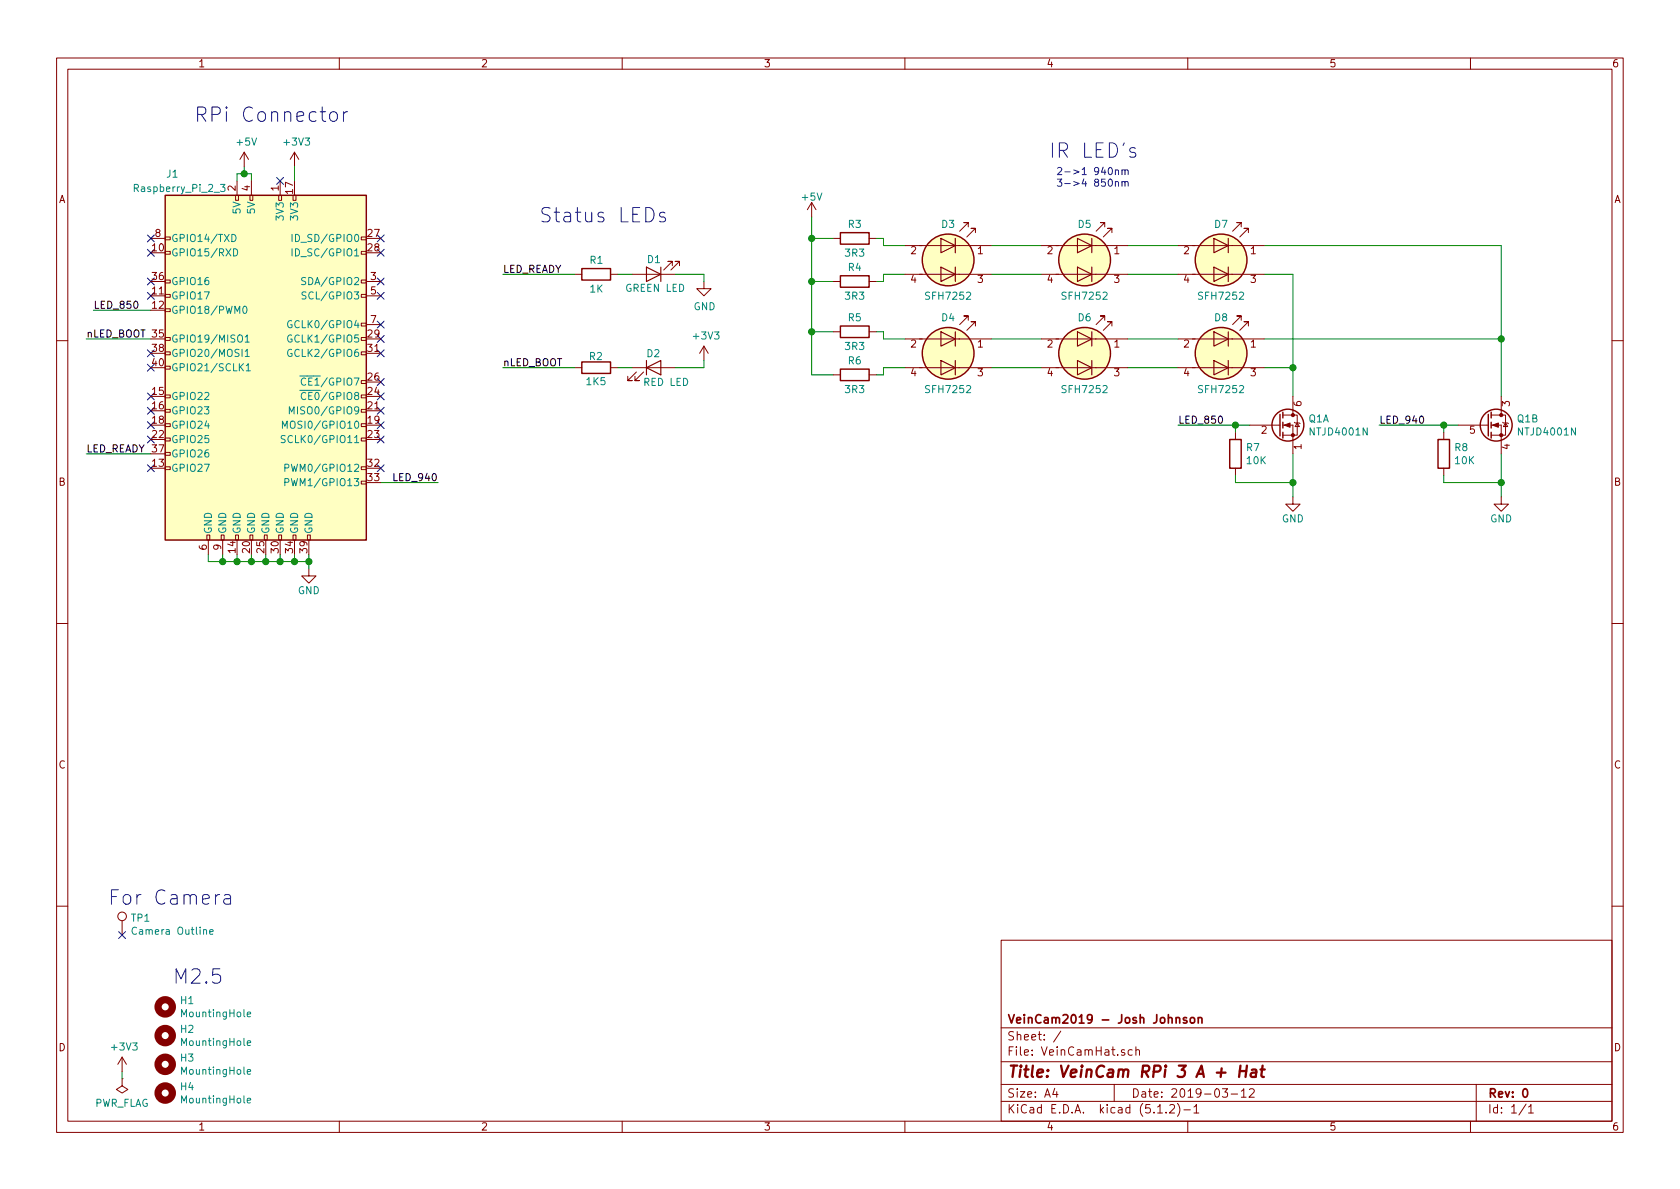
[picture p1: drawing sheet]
<svg xmlns="http://www.w3.org/2000/svg" width="297mm" height="210mm" viewBox="0 0 297 210" stroke-linecap="round" stroke-linejoin="round" font-family="sans-serif">
<g fill="none" stroke="#840000" stroke-width=".18">
<path d="M10 10.3h277v189.9h-277zM12 12.2h273v186.1h-273zM60 10.3v1.9M110 10.3v1.9M160 10.3v1.9M210 10.3v1.9M260 10.3v1.9M41.7 34.5h.5v.9h-.5zM41.9 32v2.5M43.2 26.9l-.8 1.3M43.2 26.9v2.6M43.2 26.9l.7 1.3"/>
<path d="M44.2 34.5h.5v.9h-.5zM44.4 32v2.5M49.3 34.5h.5v.9h-.5zM49.5 32v2.5M51.8 34.5h.5v.9h-.5zM52.1 26.9l-.8 1.3M52.1 26.9v2.6M52.1 26.9l.7 1.3M143.5 35.8l-.8 1.3M143.5 35.8v2.5M143.5 35.8l.8 1.3M26.7 42.2h2.5"/>
<path d="M29.2 59.7h.9v.5h-.9zM29.2 54.6h.9v.5h-.9zM29.2 52.1h.9v.5h-.9zM29.2 49.5h.9v.5h-.9zM29.2 44.4h.9v.6h-.9zM29.2 41.9h.9v.5h-.9zM63.9 59.7h.9v.5h-.9zM63.9 57.1h.9v.6h-.9zM63.9 52.1h.9v.5h-.9zM63.9 49.5h.9v.5h-.9zM63.9 44.4h.9v.6h-.9zM63.9 41.9h.9v.5h-.9z"/>
<path d="M64.8 49.8h2.5M64.8 52.3h2.5M64.8 57.4h2.5M101.6 48.5h1.3M107.9 48.5h1.3M111.8 48.5h7.6M118.9 47v-.8h-.8h.8l-1.6 1.5M120.1 47v-.8h-.7h.7l-1.5 1.5M124.5 49.8v1.2h1.2l-1.2 1.3-1.3-1.3h1.3M147.3 42.2h1.3M147.3 49.8h1.3M147.3 58.7h1.3"/>
<path d="M153.7 42.2h1.2M153.7 49.8h1.2M153.7 58.7h1.2M160 48.5h15.3M160 43.4h15.3M160 59.9h15.3M171.2 40.1v-.7h-.8h.8l-1.5 1.5M171.2 56.6v-.7h-.8h.8l-1.5 1.5M172.5 41.1v-.7h-.8h.8l-1.6 1.5M172.5 57.7v-.8h-.8h.8l-1.6 1.5M184.1 48.5h15.3M184.1 43.4h15.3"/>
<path d="M184.1 59.9h15.3M195.3 56.6v-.7h-.7h.7l-1.5 1.5M195.3 40.1v-.7h-.7h.7l-1.5 1.5M196.6 57.7v-.8h-.8h.8l-1.5 1.5M196.6 41.1v-.7h-.8h.8l-1.5 1.5M208.3 48.5h15.2M208.3 43.4h15.2M208.3 59.9h15.2M219.5 56.6v-.7h-.8h.8l-1.6 1.5M219.5 40.1v-.7h-.8h.8l-1.6 1.5M220.7 57.7v-.8h-.7h.7l-1.5 1.5M220.7 41.1v-.7h-.7h.7l-1.5 1.5"/>
<path d="M10 60.2h2M29.2 77.5h.9v.5h-.9zM29.2 74.9h.9v.5h-.9zM29.2 72.4h.9v.5h-.9zM29.2 69.8h.9v.6h-.9zM29.2 64.8h.9v.5h-.9zM29.2 62.2h.9v.5h-.9zM63.9 77.5h.9v.5h-.9zM63.9 74.9h.9v.5h-.9zM63.9 72.4h.9v.5h-.9zM63.9 69.8h.9v.6h-.9zM63.9 67.3h.9v.5h-.9z"/>
<path d="M63.9 62.2h.9v.5h-.9zM101.6 65h1.3M107.9 65h1.3M111.8 65h7.6M112.5 65.8l-1.5 1.5h.8h-.8v-.8M113.8 65.8l-1.5 1.5h.7h-.7v-.8M124.5 61.2l-.8 1.3M124.5 61.2v2.5M124.5 61.2l.7 1.3M147.3 66.3h1.3M153.7 66.3h1.2M160 65h15.3"/>
<path d="M184.1 65h15.3M208.3 65h15.2M218.4 76.4v1.3M221 75.2h5.1M226.1 75.2h.2M226.8 75.2h1.8v5.1M226.8 73.4h1.8M228.6 73.4h.8v3.6h-2.6M228.6 70.1v3.3M228.9 74.7l.1 .1h.7l.2 .1M229.4 74.8l.3 .6h-.7zM255.3 76.4v1.3"/>
<path d="M257.8 75.2h5.1M262.9 75.2h.2M263.7 75.2h1.7v5.1M263.7 73.4h1.7M265.4 73.4h.8v3.6h-2.5M265.4 70.1v3.3M265.7 74.7l.1 .1h.8l.1 .1M266.2 74.8l.4 .6h-.8zM285 60.2h2M29.2 82.5h.9v.6h-.9zM29.2 80h.9v.5h-.9zM36.6 94.6h.5v.9h-.5z"/>
<path d="M36.8 95.5v2.5M39.1 94.6h.5v.9h-.5zM39.4 95.5v2.5M41.7 94.6h.5v.9h-.5zM44.2 94.6h.5v.9h-.5zM46.7 94.6h.5v.9h-.5zM49.3 94.6h.5v.9h-.5zM51.8 94.6h.5v.9h-.5zM54.4 94.6h.5v.9h-.5zM63.9 85.1h.9v.5h-.9zM63.9 82.5h.9v.6h-.9zM218.4 82.8v1.3"/>
<path d="M228.6 87.9v1.2h1.3l-1.3 1.3-1.3-1.3h1.3M255.3 82.8v1.3M265.4 87.9v1.2h1.3l-1.3 1.3-1.2-1.3h1.2M10 110.3h2M54.6 100.6v1.2h1.3l-1.3 1.3-1.3-1.3h1.3M285 110.3h2M10 160.2h2M21.6 162.8v2.5M177 166.3h108v32h-108zM285 160.2h2M21.6 190.7v1.3l1 .7-1 .6-1-.6 1-.7M21.6 190.7h.1"/>
<path d="M21.6 186.9l-.8 1.3M21.6 186.9v2.6M21.6 186.9l.8 1.3M60 198.3v1.9M110 198.3v1.9M160 198.3v1.9M177 194.8h108M177 191.8h108M177 187.8h108M177 181.8h108M186.5 192.5l-.4 1h1M186.8 193v1"/>
<path d="M187.6 182.3l-1.3 2M197 191.8v3M198.8 185.7l-.3-.1-.2 .2v.2l.5 .2v.3h-.5M200.2 185.7l-.4-.1-.3 .3v.6l.3 .1 .4-.1M200.8 185.7l.2-.1 .4 .1 .1 .9M200.8 185.1v1.5M204.7 196.8h.8M206.2 196.7v.1M206.8 195.5l.2-.2h.4l.2 .2 .1 .3-.1 .2-.8 .8h.9M208.2 195.1a1.71 1.71 0 0 1 0 2.3M209.3 196.3h1.2M210 198.3v1.9"/>
<path d="M211.1 195.8l.4-.5v1.5M211.1 196.8h.9M216.1 192.5h.9l-.4 .6 .4 .1v.7l-.2 .1-.7-.1M217.7 193.5h1.1M219.5 193l.4-.5v1.5M219.5 194h.8M220.9 192.7l.2-.2h.4l.2 .2 .1 .3-1 1h1M260 198.3v1.9M261 191.8v6.5M269.8 195.2l-1.2 2M270.3 195.8l.4-.5v1.5M270.3 196.8h.8"/>
<circle cx="21.6" cy="162" r=".76"/>
</g>
<path d="M211.9 179.9v1M207.9 180.1l.3-.2 .3 .1 .1 .9M209.8 180a.37 .37 0 0 0-.6 .1l.1 .3 .5 .1 .1 .1-.2 .3-.5-.1M210.5 180.1l.2-.2 .5 .2v.7l-.3 .1-.4-.1zM211.9 180.1v-.1a.37 .37 0 0 1 .6 .1v.8M269.4 192.7l.2-.2a.8 .8 0 0 1 .5 .8 .8 .8 0 0 1-.5 .7l-.2-.1-.2-.4z" fill="none" stroke="#840000" stroke-width=".3"/>
<path d="M219.2 189.4h1.1M219.3 188.4l-.2 2M220.5 188.4l-.3 2M221.3 189.2h.8l-.1 1.2M222.1 189.6l-.6 .1a.4 .4 0 0 0-.4 .3 .4 .4 0 0 0 .3 .4l.6-.1M222.9 189.1h.7M223.2 188.4l-.2 1.8 .1 .1 .4 .1" fill="none" stroke="#840000" stroke-width=".41"/>
<g fill="none" stroke="#0000c2" stroke-width=".18">
<path d="M60.7 19.8v1.7M61.4 19.8a.64 .64 0 0 0-.7 .4M58.4 20a.69 .69 0 0 1 .7-.3 .69 .69 0 0 1 .5 .5v.8a.7 .7 0 0 1-.6 .5 .7 .7 0 0 1-.7-.5v-.8zM117.6 37.7l-.6-.2-.3 .2-.1 .2 .1 .4 .9 .2 .1 .3-.1 .3-.3 .1-.7-.1M197.2 30.2l.2-.2 .3 .1 .1 .8M197.2 32.2l.2-.1 .3 .1 .1 .7M197.2 30v.9M197.2 32.1v.8M198.4 30.2l.2-.2 .3 .1v.8M198.4 32.2l.2-.1 .3 .1v.7M198.4 30v.9M198.4 32.1v.8"/>
<path d="M198.9 30.2l.2-.2 .3 .1 .1 .8M198.9 32.3l.2-.2 .3 .1 .1 .7M200.7 26.2a.62 .62 0 0 0-1 .3l.2 .3 .8 .3 .1 .2-.1 .4-.2 .1-.8-.1M39.7 158.3l.2-.1 .7 .1 .2 .2v1.4M40.8 158.8l-.9 .1a.49 .49 0 0 0-.4 .5 .49 .49 0 0 0 .4 .5l.9-.1"/>
</g>
<g fill="none" stroke="#840000" stroke-width="1.3">
<circle cx="29.2" cy="178" r="1.27"/>
<circle cx="29.2" cy="188.2" r="1.27"/>
<circle cx="29.2" cy="193.3" r="1.27"/>
<circle cx="29.2" cy="183.1" r="1.27"/>
</g>
<g fill="none" stroke="#008484" stroke-width=".18">
<path d="M39 32.6h.8l-.4 .5 .3 .1v.6l-.2 .1-.5-.1M41 41.4a.64 .64 0 0 1 .7 .7 .64 .64 0 0 1-.7 .6zM41.3 44a.64 .64 0 0 1 .7 .6 .64 .64 0 0 1-.7 .7zM43.1 54.2l.1-.1a.67 .67 0 0 1 .5 .7 .67 .67 0 0 1-.5 .6 .83 .83 0 0 1-.1-1.2zM43.4 59.6l.3-.4v1.3M51.6 59.3a.59 .59 0 0 0-.8 .6 .59 .59 0 0 0 .8 .5v-.4h-.2M51.6 56.8a.59 .59 0 0 0-.8 .5 .59 .59 0 0 0 .8 .6v-.5h-.2M51.6 41.4v1.3M51.6 44v1.3M54.1 49.1h-.5l-.3 .2 .1 .3 .6 .3v.3l-.2 .1h-.5M54.1 51.7l-.5-.1-.2 .1v.4l.6 .2 .1 .3-.2 .3-.5-.1M42.5 64.9l.6 .7"/>
<path d="M43.1 64.3l-.8 .7M43.4 62.1l.3-.3v1.2M43.4 60.5h.7M43.4 63h.7M43.5 64.7l.4-.4v1.3M43.5 65.6h.8M49.9 75.7v-1.2l.5 .9 .4-.9v1.2M50.4 77.1l-.5-.1-.1 .1v.5l.6 .2v.2l-.2 .3-.5-.1M51.2 73.2v-1.3l.4 .9 .4-.9v1.3M51.6 61.8a.59 .59 0 0 0-.8 .6 .59 .59 0 0 0 .8 .6v-.5h-.2M53 69h1.3M53 66.5h1.3"/>
<path d="M54.1 69.5a.6 .6 0 0 0-.9 .4 .6 .6 0 0 0 .6 .8l.3-.2M54.1 67a.6 .6 0 0 0-.9 .4 .6 .6 0 0 0 .6 .7l.3-.1M50.4 82.7h.6v-.5l-.1-.1h-.5v1.3M50.4 85.3l.6-.1v-.4l-.1-.2h-.5v1.3M24.1 164.1a.6 .6 0 0 0-.8 .4 .6 .6 0 0 0 .6 .7l.2-.1M37.1 164.8l.6-.1-.1-.3h-.3l-.2 .2v.6h.5M43.7 179.4l.6-.1v-.3h-.4l-.2 .1 .1 .7h.5M43.7 184.4l.6-.1v-.2l-.4-.1-.2 .2 .1 .6h.5M43.7 189.5l.6-.1v-.2l-.4-.1-.2 .2 .1 .6h.5M43.7 194.6l.6-.1v-.2l-.4-.1-.2 .2 .1 .6h.5"/>
</g>
<g fill="none" stroke="#008400" stroke-width=".18">
<path d="M41.9 32v-1.3h2.5v1.3M43.2 29.5v1.2M52.1 29.5v2.5M143.5 38.3v28h3.8M15.2 59.9h11.5M16.5 54.9h10.2M88.9 48.5h12.7M109.2 48.5h2.6M119.4 48.5h5.1v1.3M143.5 58.7h3.8M143.5 49.8h3.8M143.5 42.2h3.8"/>
<path d="M154.9 42.2h1.3v1.2h3.8M154.9 58.7h1.3v1.2h3.8M160 48.5h-3.8v1.3h-1.3M175.3 43.4h8.8M175.3 48.5h8.8M175.3 59.9h8.8M199.4 43.4h8.9M199.4 48.5h8.9M199.4 59.9h8.9M223.5 43.4h41.9v26.7M223.5 48.5h5.1v21.6M223.5 59.9h41.9"/>
<path d="M88.9 65h12.7M109.2 65h2.6M124.5 63.7v1.3h-5.1M160 65h-3.8v1.3h-1.3M175.3 65h8.8M199.4 65h8.9M208.3 75.2h12.7M218.4 75.2v1.2M223.5 65h5.1M243.8 75.2h14M255.3 75.2v1.2M15.2 80.3h11.5"/>
<path d="M36.8 98v1.3h17.8M39.4 98v1.3M41.9 98v1.3M44.4 98v1.3M47 98v1.3M49.5 98v1.3M52.1 98v1.3M54.6 98v2.6M67.3 85.3h10.2M218.4 84.1v1.2h10.2M228.6 80.3v7.6M255.3 84.1v1.2h10.1"/>
<path d="M265.4 80.3v7.6M21.6 189.5v1.2"/>
</g>
<g fill="none" stroke="#840000" stroke-width=".25">
<path d="M29.2 34.5h35.6v61h-35.6zM102.9 47.5h5v2h-5zM148.6 41.1h5.1v2.1h-5.1zM148.6 48.8h5.1v2h-5.1zM148.6 57.7h5.1v2h-5.1zM102.9 64h5v2h-5zM148.6 65.3h5.1v2h-5.1zM217.4 77.7h2.1v5.1h-2.1zM226.3 73.3v3.8M226.8 72.9v1M226.8 74.7v1M226.8 76.4v1.1"/>
<path d="M254.3 77.7h2v5.1h-2zM263.1 73.3v3.8M263.7 72.9v1M263.7 74.7v1M263.7 76.4v1.1"/>
<circle cx="167.6" cy="46" r="4.6"/>
<circle cx="191.8" cy="46" r="4.6"/>
<circle cx="215.9" cy="46" r="4.6"/>
<circle cx="167.6" cy="62.5" r="4.6"/>
<circle cx="191.8" cy="62.5" r="4.6"/>
<circle cx="215.9" cy="62.5" r="4.6"/>
<circle cx="227.7" cy="75.2" r="2.82"/>
<circle cx="264.5" cy="75.2" r="2.82"/>
</g>
<g fill="#008400" stroke="#008400" stroke-width=".25">
<circle cx="143.5" cy="58.7" r=".51"/>
<circle cx="143.5" cy="49.8" r=".51"/>
<circle cx="143.5" cy="42.2" r=".51"/>
<circle cx="228.6" cy="65" r=".51"/>
<circle cx="228.6" cy="85.3" r=".51"/>
<circle cx="265.4" cy="85.3" r=".51"/>
<circle cx="255.3" cy="75.2" r=".51"/>
<circle cx="52.1" cy="99.3" r=".51"/>
<circle cx="49.5" cy="99.3" r=".51"/>
<circle cx="47" cy="99.3" r=".51"/>
<circle cx="44.5" cy="99.3" r=".51"/>
<circle cx="41.9" cy="99.3" r=".51"/>
<circle cx="39.4" cy="99.3" r=".51"/>
<circle cx="54.6" cy="99.3" r=".51"/>
<circle cx="43.2" cy="30.7" r=".51"/>
<circle cx="218.4" cy="75.2" r=".51"/>
<circle cx="265.4" cy="59.9" r=".51"/>
</g>
<g fill="none" stroke="#840000" stroke-width=".2">
<path d="M114.3 47.2l2.5 1.3-2.5 1.3zM116.8 47.2v2.6M166.4 47.2l2.5 1.3-2.5 1.3zM166.4 42.2l2.5 1.2-2.5 1.3zM166.4 58.7l2.5 1.2-2.5 1.3zM168.9 42.2v2.5M168.9 47.2v2.6M168.9 58.7v2.5M190.5 58.7l2.5 1.2-2.5 1.3zM190.5 47.2l2.5 1.3-2.5 1.3zM190.5 42.2l2.5 1.2-2.5 1.3zM193 42.2v2.5"/>
<path d="M193 47.2v2.6M193 58.7v2.5M214.6 58.7l2.6 1.2-2.6 1.3zM214.6 47.2l2.6 1.3-2.6 1.3zM214.6 42.2l2.6 1.2-2.6 1.3zM217.2 42.2v2.5M217.2 47.2v2.6M217.2 58.7v2.5M114.3 65l2.5-1.3v2.6zM114.3 63.7v2.6M166.4 63.7l2.5 1.3-2.5 1.3zM168.9 63.7v2.6"/>
<path d="M190.5 63.7l2.5 1.3-2.5 1.3zM193 63.7v2.6M214.6 63.7l2.6 1.3-2.6 1.3zM217.2 63.7v2.6"/>
</g>
<g fill="none" stroke="#000084" stroke-width=".18">
<path d="M48.9 31.4l1.2 1.2M50.1 31.4l-1.2 1.2M26.1 44.1l1.2 1.2M26.1 49.2l1.2 1.2M26.1 51.7l1.2 1.2M26.1 41.5l1.2 1.3M27.3 44.1l-1.2 1.2M27.3 49.2l-1.2 1.2M27.3 51.7l-1.2 1.2M27.3 41.5l-1.2 1.3M66.7 41.5l1.2 1.3M66.7 44.1l1.2 1.2"/>
<path d="M66.7 59.3l1.2 1.2M66.7 49.2l1.2 1.2M66.7 51.7l1.2 1.2M66.7 56.8l1.2 1.2M67.9 41.5l-1.2 1.3M67.9 44.1l-1.2 1.2M67.9 59.3l-1.2 1.2M67.9 49.2l-1.2 1.2M67.9 51.7l-1.2 1.2M67.9 56.8l-1.2 1.2M26.1 61.9l1.2 1.2M26.1 64.4l1.2 1.2"/>
<path d="M26.1 74.6l1.2 1.2M26.1 77.1l1.2 1.2M26.1 72l1.2 1.2M26.1 69.5l1.2 1.2M27.3 61.9l-1.2 1.2M27.3 64.4l-1.2 1.2M27.3 74.6l-1.2 1.2M27.3 77.1l-1.2 1.2M27.3 72l-1.2 1.2M27.3 69.5l-1.2 1.2M66.7 77.1l1.2 1.2M66.7 74.6l1.2 1.2"/>
<path d="M66.7 72l1.2 1.2M66.7 69.5l1.2 1.2M66.7 66.9l1.2 1.3M66.7 61.9l1.2 1.2M67.9 77.1l-1.2 1.2M67.9 74.6l-1.2 1.2M67.9 72l-1.2 1.2M67.9 69.5l-1.2 1.2M67.9 66.9l-1.2 1.3M67.9 61.9l-1.2 1.2M26.1 82.2l1.2 1.2M27.3 82.2l-1.2 1.2"/>
<path d="M66.7 82.2l1.2 1.2M67.9 82.2l-1.2 1.2M21 164.7l1.2 1.3M22.2 164.7l-1.2 1.3"/>
</g>
<g fill="#ffffc2" stroke="#ffffc2" stroke-width=".18">
<path d="M29.2 34.5h35.6v61h-35.6z"/>
<circle cx="167.6" cy="46" r="4.6"/>
<circle cx="167.6" cy="62.5" r="4.6"/>
<circle cx="191.8" cy="62.5" r="4.6"/>
<circle cx="215.9" cy="62.5" r="4.6"/>
<circle cx="215.9" cy="46" r="4.6"/>
<circle cx="191.8" cy="46" r="4.6"/>
</g>
<g fill="#840000" stroke="#840000" stroke-width=".18">
<path d="M227.1 75.2l1-.4v.8z"/>
<path d="M263.9 75.2l1-.4v.8z"/>
<circle cx="228.6" cy="77" r=".28"/>
<circle cx="228.6" cy="73.4" r=".28"/>
<circle cx="265.4" cy="77" r=".28"/>
<circle cx="265.4" cy="73.4" r=".28"/>
</g>
<g font-size="3.5" fill="#0000c2">
<text x="34.3" y="21.6">RPi Connector</text>
<text x="185.4" y="27.9">IR LED's</text>
<text x="95.2" y="39.4">Status LEDs</text>
<text x="19" y="160">For Camera</text>
<text x="30.5" y="174">M2.5</text>
</g>
<text font-size="2.8" fill="#840000" x="178" y="190.5">Title: VeinCam RPi 3 A + Hat</text>
<g font-size="2.1" fill="#840000">
<text x="178" y="184">Sheet: /</text>
<text x="178" y="181">VeinCam2019 - Josh Johnson</text>
<text x="178" y="186.7">File: VeinCamHat.sch</text>
<text x="178" y="196.9">KiCad E.D.A. kicad (5.1.2)-1</text>
<text x="178" y="194.1">Size: A4</text>
<text x="200" y="194.1">Date: 2019-03-12</text>
<text x="263" y="194.1">Rev: 0</text>
<text x="263" y="196.9">Id: 1/1</text>
</g>
<g font-size="1.8" fill="#840000">
<text x="35" y="11.9">1</text>
<text x="85" y="11.9">2</text>
<text x="135" y="11.9">3</text>
<text x="185" y="11.9">4</text>
<text x="235" y="11.9">5</text>
<text x="285" y="11.9">6</text>
<text x="10.4" y="35.9">A</text>
<text x="41.7" y="33.8" transform="rotate(-90 41.7 33.8)">2</text>
<text x="44.2" y="33.8" transform="rotate(-90 44.2 33.8)">4</text>
<text x="49.3" y="33.8" transform="rotate(-90 49.3 33.8)">1</text>
<text x="51.8" y="34.2" transform="rotate(-90 51.8 34.2)">17</text>
<text x="285.4" y="35.9">A</text>
<text x="27.5" y="41.9">8</text>
<text x="65.1" y="41.9">27</text>
<text x="27" y="44.4">10</text>
<text x="65.1" y="44.4">28</text>
<text x="161.1" y="45">2</text>
<text x="172.9" y="45">1</text>
<text x="185.2" y="45">2</text>
<text x="197" y="45">1</text>
<text x="209.3" y="45">2</text>
<text x="221.1" y="45">1</text>
<text x="27" y="52.1">11</text>
<text x="27" y="49.5">36</text>
<text x="65.6" y="49.5">3</text>
<text x="65.6" y="52.1">5</text>
<text x="161.1" y="50">4</text>
<text x="172.9" y="50">3</text>
<text x="185.2" y="50">4</text>
<text x="197" y="50">3</text>
<text x="209.3" y="50">4</text>
<text x="221.1" y="50">3</text>
<text x="27" y="54.6">12</text>
<text x="27" y="59.7">35</text>
<text x="65.1" y="59.7">29</text>
<text x="65.6" y="57.1">7</text>
<text x="27" y="62.2">38</text>
<text x="27" y="64.8">40</text>
<text x="65.1" y="62.2">31</text>
<text x="161.1" y="61.5">2</text>
<text x="172.9" y="61.5">1</text>
<text x="185.2" y="61.5">2</text>
<text x="197" y="61.5">1</text>
<text x="209.3" y="61.5">2</text>
<text x="221.1" y="61.5">1</text>
<text x="27" y="69.8">15</text>
<text x="65.1" y="69.8">24</text>
<text x="65.1" y="67.3">26</text>
<text x="161.1" y="66.5">4</text>
<text x="172.9" y="66.5">3</text>
<text x="185.2" y="66.5">4</text>
<text x="197" y="66.5">3</text>
<text x="209.3" y="66.5">4</text>
<text x="221.1" y="66.5">3</text>
<text x="230.1" y="71.9" transform="rotate(-90 230.1 71.9)">6</text>
<text x="267" y="71.9" transform="rotate(-90 267 71.9)">3</text>
<text x="27" y="72.4">16</text>
<text x="27" y="74.9">18</text>
<text x="27" y="77.5">22</text>
<text x="65.1" y="74.9">19</text>
<text x="65.1" y="72.4">21</text>
<text x="65.1" y="77.5">23</text>
<text x="223" y="76.7">2</text>
<text x="259.9" y="76.7">5</text>
<text x="15.2" y="80">LED_READY 37</text>
<text x="27" y="82.5">13</text>
<text x="65.1" y="82.5">32</text>
<text x="230.1" y="79.5" transform="rotate(-90 230.1 79.5)">1</text>
<text x="267" y="79.5" transform="rotate(-90 267 79.5)">4</text>
<text x="10.4" y="85.9">B</text>
<text x="65.1" y="85.1">33</text>
<text x="285.4" y="85.9">B</text>
<text x="36.6" y="97.3" transform="rotate(-90 36.6 97.3)">6</text>
<text x="39.1" y="97.3" transform="rotate(-90 39.1 97.3)">9</text>
<text x="41.7" y="97.7" transform="rotate(-90 41.7 97.7)">14</text>
<text x="44.2" y="97.7" transform="rotate(-90 44.2 97.7)">20</text>
<text x="46.7" y="97.7" transform="rotate(-90 46.7 97.7)">25</text>
<text x="49.3" y="97.7" transform="rotate(-90 49.3 97.7)">30</text>
<text x="51.8" y="97.7" transform="rotate(-90 51.8 97.7)">34</text>
<text x="54.4" y="97.7" transform="rotate(-90 54.4 97.7)">39</text>
<text x="10.4" y="135.9">C</text>
<text x="285.4" y="135.9">C</text>
<text x="10.4" y="185.9">D</text>
<text x="285.4" y="185.9">D</text>
<text x="35" y="199.9">1</text>
<text x="85" y="199.9">2</text>
<text x="135" y="199.9">3</text>
<text x="185" y="199.9">4</text>
<text x="235" y="199.9">5</text>
<text x="285" y="199.9">6</text>
</g>
<g font-size="1.8" fill="#008484">
<text x="42" y="25.7">+5V</text>
<text x="50.4" y="25.7">+3V3</text>
<text x="24.1" y="34">Raspberry_Pi_2_3</text>
<text x="29.5" y="31.4">J1</text>
<text x="141.9" y="35.5">+5V</text>
<text x="42.5" y="37.7" transform="rotate(-90 42.5 37.7)">5V</text>
<text x="45.1" y="37.7" transform="rotate(-90 45.1 37.7)">5V</text>
<text x="50.2" y="38.7" transform="rotate(-90 50.2 38.7)">3V3</text>
<text x="52.7" y="38.7" transform="rotate(-90 52.7 38.7)">3V3</text>
<text x="150" y="40.3">R3</text>
<text x="166.5" y="40.3">D3</text>
<text x="190.7" y="40.3">D5</text>
<text x="214.8" y="40.3">D7</text>
<text x="30.2" y="45.3">GPIO15/RXD</text>
<text x="30.2" y="42.8">GPIO14/TXD</text>
<text x="52.7" y="42.8">ID_SD/GPIO0</text>
<text x="52.7" y="45.3">ID_SC/GPIO1</text>
<text x="104.3" y="46.7">R1</text>
<text x="114.5" y="46.5">D1</text>
<text x="149.5" y="45.4">3R3</text>
<text x="150" y="47.9">R4</text>
<text x="30.2" y="53">GPIO17</text>
<text x="30.2" y="50.4">GPIO16</text>
<text x="54.1" y="50.4">SDA/GPIO2</text>
<text x="54.3" y="53">SCL/GPIO3</text>
<text x="104.3" y="51.7">1K</text>
<text x="110.7" y="51.6">GREEN LED</text>
<text x="149.5" y="53">3R3</text>
<text x="163.9" y="53">SFH7252</text>
<text x="188" y="53">SFH7252</text>
<text x="212.2" y="53">SFH7252</text>
<text x="30.2" y="55.5">GPIO18/PWM0</text>
<text x="51.9" y="58">GCLK0/GPIO4</text>
<text x="122.6" y="54.9">GND</text>
<text x="150" y="56.8">R5</text>
<text x="166.5" y="56.8">D4</text>
<text x="190.7" y="56.8">D6</text>
<text x="214.8" y="56.8">D8</text>
<text x="30.2" y="60.6">GPIO19/MISO1</text>
<text x="30.2" y="63.1">GPIO20/MOSI1</text>
<text x="30.2" y="65.7">GPIO21/SCLK1</text>
<text x="51.9" y="60.6">GCLK1/GPIO5</text>
<text x="51.9" y="63.1">GCLK2/GPIO6</text>
<text x="104.2" y="63.7">R2</text>
<text x="114.4" y="63.2">D2</text>
<text x="122.8" y="60">+3V3</text>
<text x="149.5" y="61.9">3R3</text>
<text x="150" y="64.4">R6</text>
<text x="30.2" y="70.7">GPIO22</text>
<text x="54.4" y="70.7">CE0/GPIO8</text>
<text x="54.4" y="68.2">CE1/GPIO7</text>
<text x="103.8" y="68.1">1K5</text>
<text x="113.9" y="68.2">RED LED</text>
<text x="149.5" y="69.5">3R3</text>
<text x="163.9" y="69.5">SFH7252</text>
<text x="188" y="69.5">SFH7252</text>
<text x="212.2" y="69.5">SFH7252</text>
<text x="30.2" y="73.3">GPIO23</text>
<text x="30.2" y="75.8">GPIO24</text>
<text x="51.4" y="75.8">MOSI0/GPIO10</text>
<text x="52.3" y="73.3">MISO0/GPIO9</text>
<text x="231.4" y="74.7">Q1A</text>
<text x="231.8" y="77">NTJD4001N</text>
<text x="268.3" y="74.7">Q1B</text>
<text x="268.6" y="77">NTJD4001N</text>
<text x="30.2" y="83.4">GPIO27</text>
<text x="30.2" y="78.4">GPIO25</text>
<text x="30.2" y="80.9">GPIO26</text>
<text x="51.1" y="78.4">SCLK0/GPIO11</text>
<text x="51.6" y="83.4">PWM0/GPIO12</text>
<text x="220.4" y="79.8">R7</text>
<text x="220.5" y="82.1">10K</text>
<text x="257.3" y="79.8">R8</text>
<text x="257.3" y="82.1">10K</text>
<text x="51.6" y="86">PWM1/GPIO13</text>
<text x="37.5" y="94.5" transform="rotate(-90 37.5 94.5)">GND</text>
<text x="40" y="94.5" transform="rotate(-90 40 94.5)">GND</text>
<text x="42.5" y="94.5" transform="rotate(-90 42.5 94.5)">GND</text>
<text x="45.1" y="94.5" transform="rotate(-90 45.1 94.5)">GND</text>
<text x="47.6" y="94.5" transform="rotate(-90 47.6 94.5)">GND</text>
<text x="50.2" y="94.5" transform="rotate(-90 50.2 94.5)">GND</text>
<text x="52.7" y="94.5" transform="rotate(-90 52.7 94.5)">GND</text>
<text x="55.2" y="94.5" transform="rotate(-90 55.2 94.5)">GND</text>
<text x="226.6" y="92.4">GND</text>
<text x="263.5" y="92.4">GND</text>
<text x="52.7" y="105.1">GND</text>
<text x="23.2" y="163">TP1</text>
<text x="24" y="165.3">Camera Outline</text>
<text x="32" y="177.6">H1</text>
<text x="32.3" y="179.9">MountingHole</text>
<text x="19.9" y="185.8">+3V3</text>
<text x="32" y="182.6">H2</text>
<text x="32.3" y="185">MountingHole</text>
<text x="32" y="187.7">H3</text>
<text x="32.3" y="190">MountingHole</text>
<text x="16.6" y="195.7">PWR_FLAG</text>
<text x="32" y="192.8">H4</text>
<text x="32.3" y="195.1">MountingHole</text>
</g>
<g font-size="1.8" fill="#0000c2">
<text x="186.7" y="31">2-&gt;1 940nm</text>
<text x="186.7" y="33">3-&gt;4 850nm</text>
</g>
<g font-size="1.8">
<text x="88.9" y="48.3">LED_READY</text>
<text x="15.2" y="59.7">nLED_BOOT</text>
<text x="16.5" y="54.6">LED_850</text>
<text x="88.9" y="64.8">nLED_BOOT</text>
<text x="208.3" y="74.9">LED_850</text>
<text x="243.8" y="74.9">LED_940</text>
<text x="70" y="85.1">LED_940</text>
</g>
</svg>
